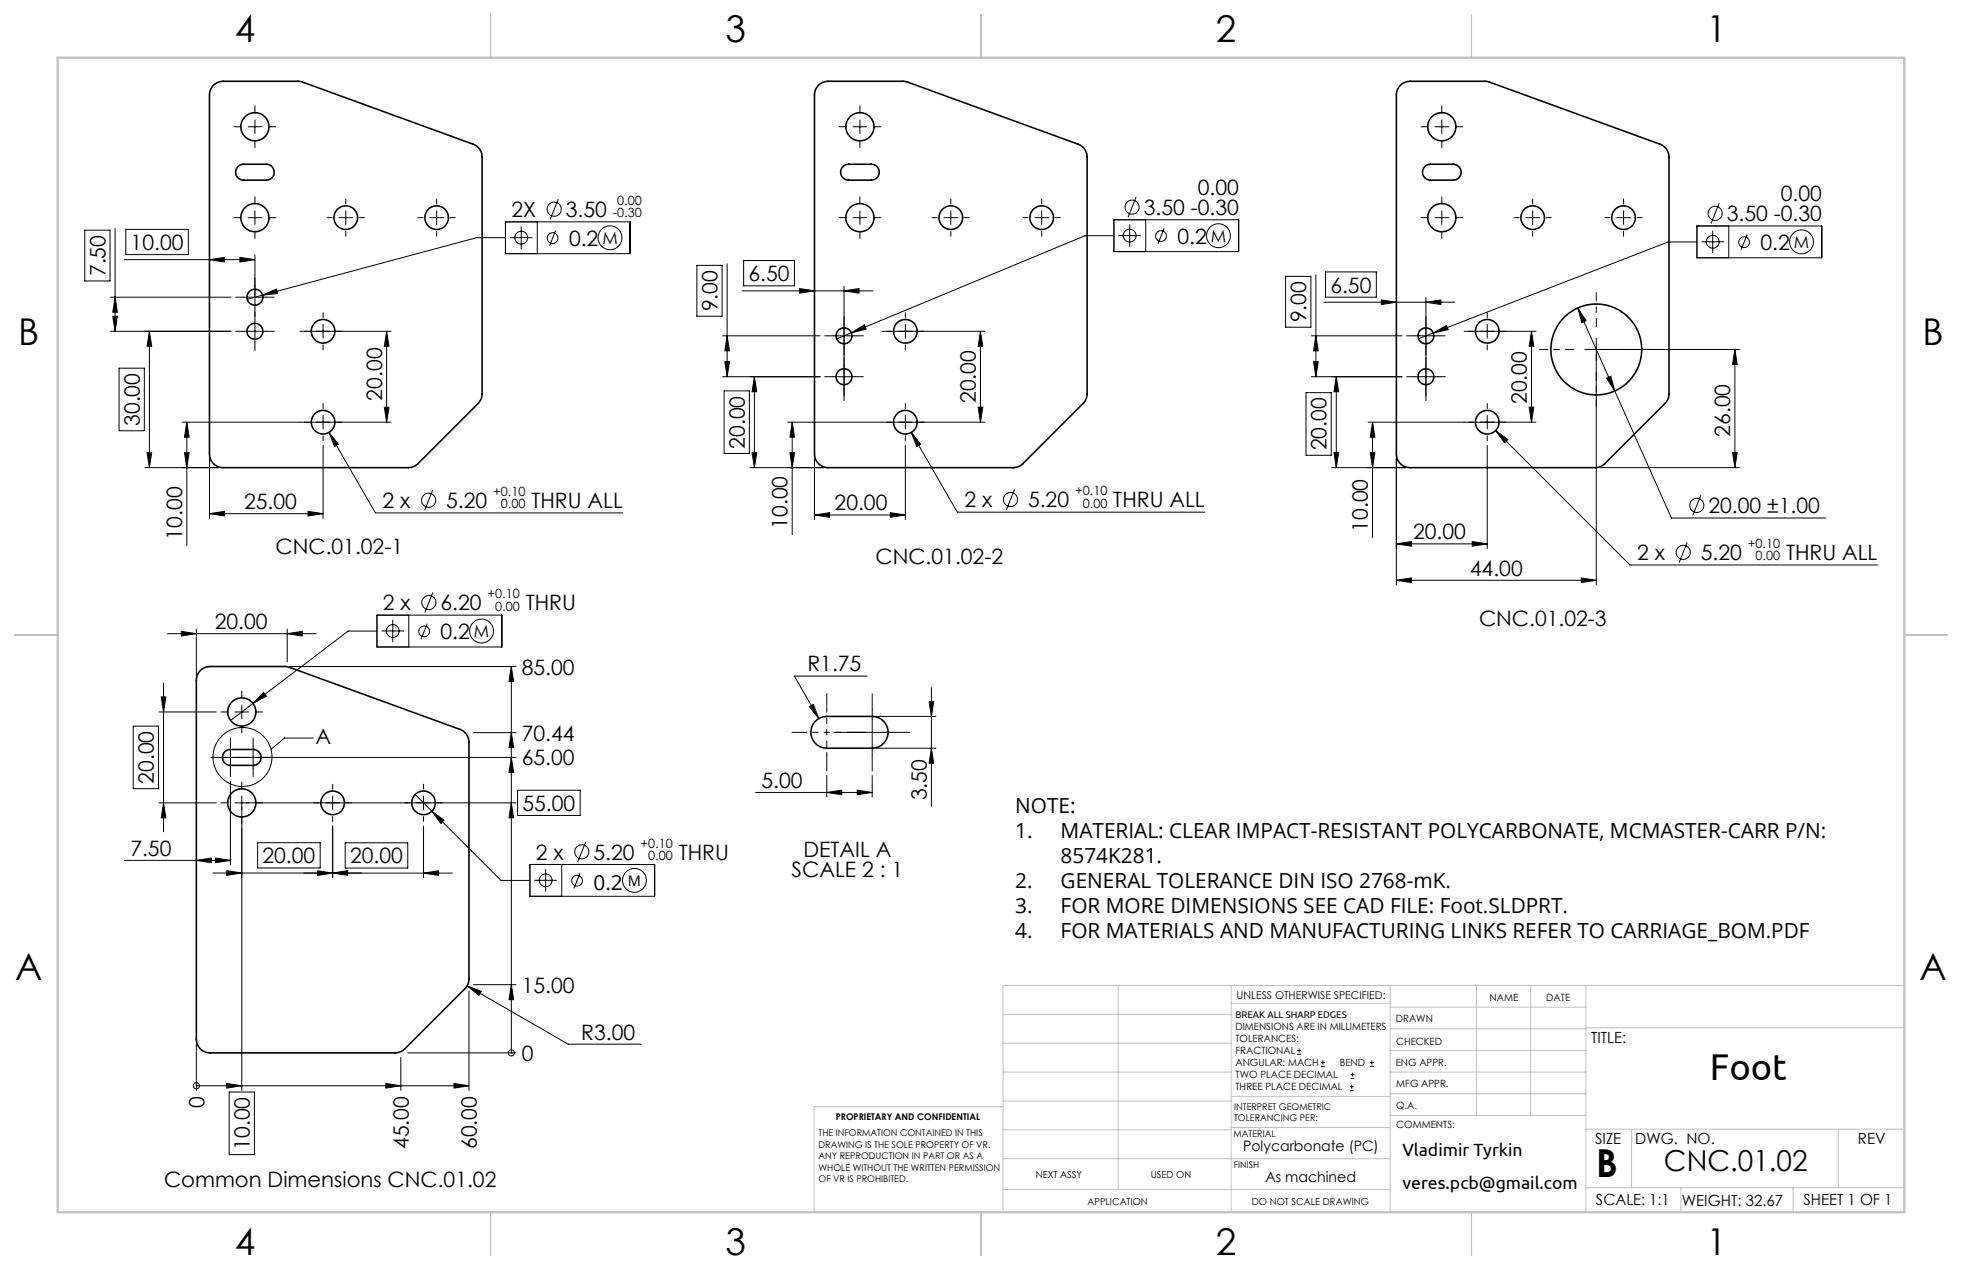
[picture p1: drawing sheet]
<svg xmlns="http://www.w3.org/2000/svg" width="432mm" height="279mm" viewBox="0 0 432 279" stroke-linecap="round" stroke-linejoin="round" font-family="sans-serif">
<g fill="none" stroke="#000" stroke-width=".22">
<path d="M54.6 27.9h3M56.1 26.4v3M187.8 27.9h3M189.3 26.4v3M315.8 27.9h3M317.3 26.4v3M18.7 50.6h5.5v11.2h-5.5zM25.3 50.3v22.6M27.3 57.1h28.8M27.7 50.5h13.8v5.5h-13.8zM46.1 57.1l3.3-.5v1zM52.8 56.6l3.3 .5-3.3 .5z"/>
<path d="M54.6 47.9h3M56.1 56.1v11.8M56.1 46.4v3M74.6 47.9h3M76.1 46.4v3M94.6 47.9h3M96.1 46.4v3M111.2 52.3h-6.3l-47.1 12.6M111.2 48.8h27.5v7h-27.5zM112.2 52.3h5M114.7 49.8v5M118.2 48.8v7"/>
<path d="M122.3 50.7l-1.4 3.4M122.9 43.8l-1.8 4.4M153.4 58.4h5.5v11.2h-5.5zM160 58v24.9M163.7 57.3h11.1v5.6h-11.1zM187.8 47.9h3M189.3 46.4v3M207.8 47.9h3M209.3 46.4v3M227.8 47.9h3M229.3 46.4v3M245.1 51.9h-6.3l-54.7 22.7"/>
<path d="M245.1 48.4h27.5v7h-27.5zM246.1 51.8h5M248.6 49.4v4.9M250 43.4l-1.7 4.4M252.1 48.4v7M256.2 50.2l-1.4 3.4M291.7 59.8h11.2v5.6h-11.2zM315.8 47.9h3M317.3 46.4v3M335.8 47.9h3M337.3 46.4v3M355.8 47.9h3"/>
<path d="M357.3 46.4v3M373.5 49.7h27.4v7h-27.4zM373.5 53.2h-6.4l-54.9 21.3M374.5 53.2h4.9M376.9 50.7v5M378.4 44.7l-1.8 4.5M380.5 49.7v7M384.5 51.6l-1.3 3.4M24.3 72.9h26.6M24.3 65.4h26.6M24.8 69.6h1l-.5 3.3zM25.3 65.4l.5 3.3h-1z"/>
<path d="M32.9 72.9v30M32.9 72.9l.5 3.3h-1zM53.6 72.9h5M53.6 65.4h5M56.1 70.4v5M57.8 64.9l3-1.3 .3 1zM57.8 64.9l-3.4 .9M66 72.9h20.1M71.1 71.4v3M85.1 72.9v20M85.1 72.9l.5 3.3h-1zM159 73.9h21.5"/>
<path d="M159.5 79.6h1l-.5 3.3zM160 73.9l.5 3.3h-1zM163.3 64h28.8M176 63.5l3.3 .5-3.3 .5zM183.3 73.9h5M185.8 63v25.1M185.8 64l3.3-.5v1zM187.4 73.2l2.8-1.7 .4 .9zM194.2 72.9h22.6M199.3 71.4v3M215.8 72.9v20M215.8 72.9l.5 3.3h-1z"/>
<path d="M282.9 60.8h5.6v11.2h-5.6zM288.6 73.9h20M289.1 79.6h1l-.5 3.3zM289.6 60.4v22.5M289.6 73.9l.5 3.3h-1zM291.4 66.5h28.8M304 66l3.3 .5-3.3 .5zM311.3 73.9h5M313.8 65.5v22.6M313.8 66.5l3.3-.5v1zM315.4 73.3l2.9-1.7 .4 .9zM322.2 72.9h15.9"/>
<path d="M327.3 71.4v3M337.1 72.9v20M337.1 72.9l.5 3.3h-1.1zM347.2 67.8l1.9 2.8-1 .4zM347.2 67.8l20.6 46.2h34M351.3 74.4v54.3M381.8 76.9l.5 3.3h-1zM381.8 76.9v26M382.8 76.9h-34M26.2 81h5.6v13.8h-5.6zM32.4 99.6h1l-.5 3.3zM40.1 92.9h46"/>
<path d="M40.6 99.6h1l-.5 3.3zM41.1 92.9l.5 3.3h-1zM41.1 92.9v27.1M71.1 98v16M71.1 91.4v3M72.4 95.1l2.1 2.6-.9 .5zM72.4 95.1l10.2 17.7h54.5M84.6 89.6h1l-.5 3.3zM159 82.9h21.5M159.4 86h5.5v13.8h-5.5zM165.5 99.6h1l-.5 3.3zM166 82.9v20"/>
<path d="M166 82.9l.5 3.3h-1zM173.3 92.9h43.5M173.8 99.6h1.1l-.6 3.3zM174.3 92.9v24.7M174.3 92.9l.6 3.3h-1.1zM183.3 82.9h5M199.3 98v16.3M199.3 91.4v3M200.6 95.1l2 2.6-.8 .5zM200.6 95.1l10.1 17.6h54.4M215.3 89.6h1l-.5 3.3zM287.4 86.4h5.6v13.8h-5.6z"/>
<path d="M288.6 82.9h20M293.6 99.6h1l-.5 3.3zM294.1 82.9v20M294.1 82.9l.5 3.3h-1zM301.1 92.9h37M301.6 99.6h1l-.5 3.3zM302.1 92.9l.5 3.3h-1zM302.1 92.9v25.4M311.3 82.9h5M327.3 98v22.7M327.3 91.4v3M329.2 94.7l2.6 2-.7 .7z"/>
<path d="M329.2 94.7l29.5 29.6h54.5M336.5 89.6h1.1l-.5 3.3zM353.6 83.2l.9-.4 .9 3.2zM381.3 99.6h1l-.5 3.3zM31.9 102.9h16.2M46.1 100.9v13.1M46.1 113h25M46.1 113l3.3-.5v1zM67.8 112.5l3.3 .5-3.3 .5zM95.2 107.8l-1.8 4.5M165 102.9h16.3M179.3 113.3l3.3-.5v1z"/>
<path d="M179.3 100.9v13.4M179.3 113.3h20M196 112.8l3.3 .5-3.3 .5zM223.3 107.7l-1.8 4.4M293.1 102.9h16.2M307.3 100.9v27.8M307.3 119.7h20M307.3 119.7l3.3-.6v1.1zM324 119.1l3.3 .6-3.3 .5zM352.1 102.9h30.7M371.3 119.3l-1.7 4.4M374.3 109l-1.8 4.4"/>
<path d="M36.9 139.4h32.7M39.9 138.9l3.3 .5-3.3 .5zM43.2 138.4v10.2M63.2 138.4v7.2M63.2 139.4l3.3-.5v1zM83 135.3h27.4v7h-27.4zM83 138.8h-6.4l-25.9 19.7M84 138.8h4.9M86.4 136.3v5M90 135.3v7M94 137.2l-1.3 3.4M95.3 130.3l-1.8 4.5"/>
<path d="M307.3 127.7h44M307.3 127.7l3.3-.5v1zM348 127.2l3.3 .5-3.3 .5zM29.3 159.7h5.6v13.8h-5.6zM35 156.6h12.6M35.5 153.3h1l-.5 3.3zM36 150.3v32.7M51.7 156.6h3M53.2 155.1v3M58 152.4l.6 .8-2.9 1.6zM63.7 146.6h49.8M112.5 146.6l.5 3.3h-1z"/>
<path d="M112.5 146.6v85M178.1 155.5l.9-.5 1.2 3.1zM190.9 148.7h-16.1l5.4 9.4M192 156.1v10M193 157.6h13M204.5 154.3h1l-.5 3.3zM205 151.3v26.1M35 176.6h12.6M36 176.6l.5 3.3h-1zM50.7 171.9v18.4M53.2 175.1v64.8M55.7 164.1v5"/>
<path d="M68.9 162.4h-6.3l-3 2.5M73.2 175.1v3M91.4 174.8l18.9 18.9h6.3M93.2 175.1v3M95.1 178.5l2.6 1.9-.7 .8zM104.2 161.2h9.3M112.5 166.6l.5 3.3h-1zM112.5 161.2l.5 3.3h-1zM112.5 176.6l.5 3.3h-1zM113.5 176.6h-61.8M113.5 166.6h-60.3M113.9 173.9h13.8v5.5h-13.8z"/>
<path d="M166.3 174.3h25.7M182 170.6v4.7M182 174.3l3.3-.5v1zM187 161.1h10M188.7 173.8l3.3 .5-3.3 .5zM192 170.6v4.7M193 164.6h13M205 164.6l.5 3.3h-1zM27.4 189.3h23.3M43.2 189.3l3.3-.5v1zM46.9 192.1h52.7M47.4 188.8l3.3 .5-3.3 .5z"/>
<path d="M49.9 191.6l3.3 .5-3.3 .5zM56.7 185.4h13.8v5.6h-13.8zM69.9 191.6l3.3 .5-3.3 .5zM73.2 181.7v11.4M73.2 192.1l3.3-.5v1zM76 185.4h13.7v5.6h-13.7zM93.2 192.1l3.3-.5v1zM93.2 181.7v11.4M116.6 190.2h27.5v7h-27.5zM117.6 193.7h5M120.1 191.2v4.9M123.6 190.2v7"/>
<path d="M127.7 192.1l-1.4 3.3M128.9 185.2l-1.8 4.4M102.8 216.9l3.1 1.2-.5 .9zM102.8 216.9l22.2 12.8h16.1M103.2 218v21.9M104.2 216.6h9.3M112.5 216.6l.5 3.3h-1zM43.2 238.9h.1M43.2 229.6v10.3M43.2 238.9h60M49.9 238.4l3.3 .5-3.3 .5zM84.9 238.4l3.3 .5-3.3 .5z"/>
<path d="M88.2 232.6v7.3M89.8 231.6h23.7M99.9 238.4l3.3 .5-3.3 .5zM112.5 231.6h.1M285.5 231.9h.8M285.5 231.1h.8M285.9 230.7v.8M290.7 234.6h.9M290.7 233.8h.9M291.1 233.3v.9M297.1 239.9h.8M297.1 239.1h.8"/>
<path d="M297.2 237.3h.9M297.2 236.4h.9M297.5 238.6v.9M297.6 236v.8M301.5 234.6h.8M301.5 233.8h.8M301.9 233.3v.9M50.4 240.2h5.6v13.8h-5.6z"/>
<circle cx="114.7" cy="52.3" r="1.41"/>
<circle cx="121.6" cy="52.4" r="1.18"/>
<circle cx="122" cy="46" r="1.56"/>
<circle cx="134.3" cy="52.3" r="2.62"/>
<circle cx="248.6" cy="51.8" r="1.41"/>
<circle cx="249.2" cy="45.6" r="1.56"/>
<circle cx="255.5" cy="51.9" r="1.18"/>
<circle cx="268.2" cy="51.9" r="2.62"/>
<circle cx="376.9" cy="53.2" r="1.41"/>
<circle cx="377.5" cy="46.9" r="1.56"/>
<circle cx="383.8" cy="53.3" r="1.18"/>
<circle cx="396.5" cy="53.2" r="2.63"/>
<circle cx="94.3" cy="110.1" r="1.56"/>
<circle cx="222.4" cy="109.9" r="1.56"/>
<circle cx="373.4" cy="111.2" r="1.56"/>
<circle cx="86.4" cy="138.8" r="1.41"/>
<circle cx="93.3" cy="138.9" r="1.18"/>
<circle cx="94.4" cy="132.6" r="1.56"/>
<circle cx="106" cy="138.8" r="2.62"/>
<circle cx="370.4" cy="121.5" r="1.56"/>
<circle cx="53.4" cy="166.5" r="6.5"/>
<circle cx="120.1" cy="193.7" r="1.41"/>
<circle cx="127" cy="193.8" r="1.18"/>
<circle cx="128" cy="187.4" r="1.56"/>
<circle cx="139.6" cy="193.7" r="2.63"/>
<circle cx="43.2" cy="238.9" r=".68"/>
<circle cx="112.5" cy="231.6" r=".68"/>
</g>
<g fill="none" stroke="#000" stroke-width=".22" stroke-dasharray="15.2 1.3 1.3 1.3">
<path d="M53.1 27.9h-1.6M56.1 24.9v-1.6M56.1 30.9v1.6M59.1 27.9h1.6M186.3 27.9h-1.6M189.3 24.9v-1.6M189.3 30.9v1.6M192.3 27.9h1.6M314.3 27.9h-1.6M317.3 24.9v-1.6M317.3 30.9v1.6M320.3 27.9h1.6"/>
<path d="M53.1 47.9h-1.6M56.1 44.9v-1.6M56.1 50.9v1.6M59.1 47.9h1.6M73.1 47.9h-1.1M76.1 44.9v-1.1M76.1 50.9v1.1M79.1 47.9h1.1M93.1 47.9h-1.1M96.1 44.9v-1.1M96.1 50.9v1.1M99.1 47.9h1.1"/>
<path d="M186.3 47.9h-1.6M189.3 44.9v-1.6M189.3 50.9v1.6M192.3 47.9h1.6M206.3 47.9h-1.1M209.3 44.9v-1.1M209.3 50.9v1.1M212.3 47.9h1.1M226.3 47.9h-1.1M229.3 44.9v-1.1M229.3 50.9v1.1M232.3 47.9h1.1"/>
<path d="M314.3 47.9h-1.6M317.3 44.9v-1.6M317.3 50.9v1.6M320.3 47.9h1.6M334.3 47.9h-1.1M337.3 44.9v-1.1M337.3 50.9v1.1M340.3 47.9h1.1M354.3 47.9h-1.1M357.3 44.9v-1.1M357.3 50.9v1.1M360.3 47.9h1.1"/>
<path d="M53.6 65.4h-1.7M53.6 72.9h-1.7M56.1 62.9v-1.8M56.1 67.9v1.7M56.1 70.4v-1.8M56.1 75.4v1.7M58.6 65.4h1.8M58.6 72.9h1.8M68.1 72.9h-1.1M71.1 69.9v-1.1M71.1 75.9v1.1M74.1 72.9h1.1"/>
<path d="M183.3 73.9h-1.8M185.8 71.4v-1.8M185.8 76.4v1.7M188.3 73.9h1.7M196.3 72.9h-1.1M199.3 69.9v-1.1M199.3 75.9v1.1M202.3 72.9h1.1M311.3 73.9h-1.7M313.8 71.4v-1.8M313.8 76.4v1.7M316.3 73.9h1.8"/>
<path d="M324.3 72.9h-1.1M327.3 69.9v-1.1M327.3 75.9v1.1M330.3 72.9h1.1M68.1 92.9h-1.1M71.1 89.9v-1.1M71.1 95.9v1.1M74.1 92.9h1.1M183.3 82.9h-1.8M185.8 80.4v-1.8M185.8 85.4v1.7M188.3 82.9h1.7"/>
<path d="M196.3 92.9h-1.1M199.3 89.9v-1.1M199.3 95.9v1.1M202.3 92.9h1.1M311.3 82.9h-1.7M313.8 80.4v-1.8M313.8 85.4v1.7M316.3 82.9h1.8M324.3 92.9h-1.1M327.3 89.9v-1.1M327.3 95.9v1.1M330.3 92.9h1.1"/>
<path d="M50.2 156.6h-1.6M53.2 153.6v-1.6M53.2 159.6v1.6M56.2 156.6h1.6M182 156.1v-3.5M192 156.1v-3.5M48.2 166.6h-1.7M50.2 176.6h-1.6M50.7 166.6v-2.5M50.7 166.6h-2.5M50.7 166.6v2.5M50.7 166.6h2.5"/>
<path d="M50.7 164.1v-1.7M50.7 169.1v1.8M53.2 173.6v-1.6M53.2 179.6v1.6M53.2 166.6h-1.7M53.2 166.6h1.8M55.7 164.1v-1.7M55.7 169.1v1.8M56.2 176.6h1.6M58.2 166.6h1.8M70.2 176.6h-1.1M73.2 173.6v-1.1"/>
<path d="M73.2 179.6v1.1M76.2 176.6h1.1M90.2 176.6h-1.1M93.2 173.6v-1.1M93.2 179.6v1.1M96.2 176.6h1.1M177 161.1h-2.7M182 166.1v3.5M187 161.1h-3.5M187 161.1h3.5M192 166.1v3.5M197 161.1h3.3"/>
</g>
<path d="M182 161.1v5M182 161.1h5M182 161.1v-5M182 161.1h-5" fill="none" stroke="#000" stroke-width=".22" stroke-dasharray="15.2 1.3 1.3 1.3" stroke-dashoffset="14.6"/>
<path d="M346.3 76.9h-7.5M351.3 71.9v-7.5M356.3 76.9h7.5M351.3 81.9v7.5" fill="none" stroke="#000" stroke-width=".22" stroke-dasharray="15.2 1.3 1.3 1.3" stroke-dashoffset="13.4"/>
<g fill="none" stroke="#c0c0c0" stroke-width=".22">
<path d="M246.1 216.8v44.9M271 216.8v49.9M305.9 216.8v49.9M325 216.8v28.6M336.9 216.8v28.6M349 216.8v49.9M419.1 216.8h-198.3v49.9M220.8 235.9h50.2M220.8 229.5h50.2M220.8 223.2h50.2M271 220.7h34.9M305.9 231.1h43.1"/>
<path d="M305.9 226.3h43.1M305.9 221.6h43.1M305.9 235.9h43.1M349 226.1h70.1M220.8 254.9h85.1M220.8 248.6h50.2M220.8 242.2h50.2M220.8 243.5h-41.6v23.2M271 248.1h35.1M271 241.2h35.1M305.9 240.6h43.1M306.1 245.4h42.9"/>
<path d="M349 248.4h70.1M359.1 248.4v12.9M404.6 248.4v12.9M220.8 261.7h85.1M349 261.3h70.1M369.9 261.3v5.4M394.6 261.3v5.4"/>
</g>
<path d="M107.9 3.2v9.5M215.9 3.2v9.5M323.8 3.2v9.5M3.2 139.7h9.5M419.1 139.7h9.5M107.9 266.7v9.5M215.9 266.7v9.5M323.8 266.7v9.5" fill="none" stroke="#c0c0c0" stroke-width=".25"/>
<path d="M12.7 12.7h406.4v254h-406.4z" fill="none" stroke="#c0c0c0" stroke-width=".5"/>
<g fill="#000">
<path d="M52.8 56.6l3.3 .5-3.3 .5zM46.1 57.1l3.3-.5v1zM67.8 112.5l3.3 .5-3.3 .5zM46.1 113l3.3-.5v1zM185.8 64l3.3-.5v1zM176 63.5l3.3 .5-3.3 .5zM196 112.8l3.3 .5-3.3 .5zM179.3 113.3l3.3-.5v1zM348 127.2l3.3 .5-3.3 .5zM307.3 127.7l3.3-.5v1zM313.8 66.5l3.3-.5v1zM304 66l3.3 .5-3.3 .5zM324 119.1l3.3 .6-3.3 .5zM307.3 119.7l3.3-.6v1.1zM63.2 139.4l3.3-.5v1zM39.9 138.9l3.3 .5-3.3 .5zM188.7 173.8l3.3 .5-3.3 .5zM182 174.3l3.3-.5v1z"/>
<path d="M24.8 69.6h1l-.5 3.3zM25.3 65.4l.5 3.3h-1z"/>
<path d="M32.9 72.9l.5 3.3h-1zM32.4 99.6h1l-.5 3.3zM41.1 92.9l.5 3.3h-1zM40.6 99.6h1l-.5 3.3zM166 82.9l.5 3.3h-1zM165.5 99.6h1l-.5 3.3zM174.3 92.9l.6 3.3h-1.1zM173.8 99.6h1.1l-.6 3.3zM381.8 76.9l.5 3.3h-1zM381.3 99.6h1l-.5 3.3zM294.1 82.9l.5 3.3h-1zM293.6 99.6h1l-.5 3.3zM302.1 92.9l.5 3.3h-1zM301.6 99.6h1l-.5 3.3zM49.9 238.4l3.3 .5-3.3 .5zM84.9 238.4l3.3 .5-3.3 .5zM99.9 238.4l3.3 .5-3.3 .5z"/>
<path d="M57.8 64.9l3.3-.3-.3-1zM187.4 73.2l3.2-.8-.4-.9zM347.2 67.8l.9 3.2 1-.4zM353.6 83.2l1.8 2.8-.9-3.2zM315.4 73.3l3.3-.8-.4-.9zM58 152.4l-2.3 2.4 2.9-1.6zM95.1 178.5l1.9 2.7 .7-.8zM112.5 166.6l.5 3.3h-1zM112.5 161.2l.5 3.3h-1zM112.5 216.6l.5 3.3h-1zM112.5 146.6l.5 3.3h-1zM112.5 176.6l.5 3.3h-1z"/>
<path d="M72.4 95.1l1.2 3.1 .9-.5zM200.6 95.1l1.2 3.1 .8-.5zM329.2 94.7l1.9 2.7 .7-.7zM102.8 216.9l2.6 2.1 .5-.9zM178.1 155.5l2.1 2.6-1.2-3.1z"/>
<path d="M84.6 89.6h1l-.5 3.3zM85.1 72.9l.5 3.3h-1zM215.3 89.6h1l-.5 3.3zM215.8 72.9l.5 3.3h-1zM336.5 89.6h1.1l-.5 3.3zM337.1 72.9l.5 3.3h-1.1zM205 164.6l.5 3.3h-1zM204.5 154.3h1l-.5 3.3z"/>
<path d="M159.5 79.6h1l-.5 3.3zM160 73.9l.5 3.3h-1zM289.1 79.6h1l-.5 3.3zM289.6 73.9l.5 3.3h-1z"/>
<path d="M36 176.6l.5 3.3h-1zM35.5 153.3h1l-.5 3.3z"/>
<path d="M47.4 188.8l3.3 .5-3.3 .5zM43.2 189.3l3.3-.5v1z"/>
<path d="M73.2 192.1l3.3-.5v1zM49.9 191.6l3.3 .5-3.3 .5z"/>
<path d="M69.9 191.6l3.3 .5-3.3 .5zM93.2 192.1l3.3-.5v1z"/>
</g>
<g fill="none" stroke="#000" stroke-width=".35">
<path d="M47 18.8l.7-.6 1.4-.3 17.1 .1 37.9 13.7a3 3 0 0 1 2 2.8v52.1a3 3 0 0 1-.9 2.2l-13.2 13.2a3 3 0 0 1-2.1 .9h-40.8a3 3 0 0 1-3-3v-79l.1-.9zM180.1 18.8l.8-.6 1.4-.3 17.1 .1 37.9 13.7a3 3 0 0 1 2 2.8v52.1a3 3 0 0 1-.9 2.2l-13.3 13.2a3 3 0 0 1-2.1 .9h-40.7a3 3 0 0 1-3-3v-79l.1-.9zM308.2 18.8l.8-.6 1.3-.3 17.1 .1 37.9 13.7a3 3 0 0 1 2 2.8v52.1a3 3 0 0 1-.9 2.2l-13.2 13.2a3 3 0 0 1-2.1 .9h-40.8a3 3 0 0 1-3-3v-79l.3-1.4zM52.3 36.7l.6-.4 .7-.2h5a1.75 1.75 0 0 1 1.8 1.8 1.75 1.75 0 0 1-1.8 1.7h-5a1.75 1.75 0 0 1-1.6-1 1.75 1.75 0 0 1 .3-1.9zM185.5 36.7l.5-.4 .8-.2h5a1.75 1.75 0 0 1 1.7 1.8 1.75 1.75 0 0 1-1.7 1.7h-5a1.75 1.75 0 0 1-1.6-1 1.75 1.75 0 0 1 .3-1.9zM313.5 36.7l.6-.4 .7-.2h5a1.75 1.75 0 0 1 1.8 1.8 1.75 1.75 0 0 1-1.8 1.7h-5a1.75 1.75 0 0 1-1.6-1 1.75 1.75 0 0 1 .3-1.9zM44.1 147.5l.8-.5 1.3-.4 17.1 .1 37.9 13.8a3 3 0 0 1 2 2.8v52.1a3 3 0 0 1-.9 2.1l-13.2 13.3a3 3 0 0 1-2.1 .8h-40.8a3 3 0 0 1-3-3v-79l.2-.9zM179.4 158.8a3.5 3.5 0 0 1 2.6-1.2h10a3.5 3.5 0 0 1 3.5 3.5 3.5 3.5 0 0 1-3.5 3.5h-10a3.5 3.5 0 0 1-3.2-2.1 3.5 3.5 0 0 1 .6-3.7zM49.4 165.5l.6-.5 .7-.1h5a1.75 1.75 0 0 1 1.8 1.7 1.75 1.75 0 0 1-1.8 1.8h-5a1.75 1.75 0 0 1-1.6-1.1 1.75 1.75 0 0 1 .3-1.8z"/>
<circle cx="56.1" cy="27.9" r="3.1"/>
<circle cx="189.3" cy="27.9" r="3.1"/>
<circle cx="317.3" cy="27.9" r="3.1"/>
<circle cx="56.1" cy="47.9" r="3.1"/>
<circle cx="76.1" cy="47.9" r="2.6"/>
<circle cx="96.1" cy="47.9" r="2.6"/>
<circle cx="189.3" cy="47.9" r="3.1"/>
<circle cx="209.3" cy="47.9" r="2.6"/>
<circle cx="229.3" cy="47.9" r="2.6"/>
<circle cx="317.3" cy="47.9" r="3.1"/>
<circle cx="337.3" cy="47.9" r="2.6"/>
<circle cx="357.3" cy="47.9" r="2.6"/>
<circle cx="56.1" cy="72.9" r="1.75"/>
<circle cx="56.1" cy="65.4" r="1.75"/>
<circle cx="71.1" cy="72.9" r="2.6"/>
<circle cx="185.8" cy="73.9" r="1.75"/>
<circle cx="199.3" cy="72.9" r="2.6"/>
<circle cx="313.8" cy="73.9" r="1.75"/>
<circle cx="327.3" cy="72.9" r="2.6"/>
<circle cx="351.3" cy="76.9" r="10"/>
<circle cx="71.1" cy="92.9" r="2.6"/>
<circle cx="185.8" cy="82.9" r="1.75"/>
<circle cx="199.3" cy="92.9" r="2.6"/>
<circle cx="313.8" cy="82.9" r="1.75"/>
<circle cx="327.3" cy="92.9" r="2.6"/>
<circle cx="53.2" cy="156.6" r="3.1"/>
<circle cx="53.2" cy="176.6" r="3.1"/>
<circle cx="73.2" cy="176.6" r="2.6"/>
<circle cx="93.2" cy="176.6" r="2.6"/>
</g>
<text font-size="8.5" x="351.3" y="259">B</text>
<text font-size="8.2" x="376.3" y="237.7">Foot</text>
<g font-size="8.1">
<text x="51.7" y="9.3">4</text>
<text x="159.7" y="9.3">3</text>
<text x="267.6" y="9.3">2</text>
<text x="375.6" y="9.3">1</text>
<text x="4" y="76">B</text>
<text x="423.1" y="76">B</text>
<text x="3.3" y="215.7">A</text>
<text x="422.4" y="215.7">A</text>
<text x="51.7" y="276">4</text>
<text x="159.7" y="276">3</text>
<text x="267.6" y="276">2</text>
<text x="375.6" y="276">1</text>
</g>
<text font-size="6.3" x="366.2" y="257.6">CNC.01.02</text>
<g font-size="4.7">
<text x="112.5" y="47.7">2X</text>
<text x="124.5" y="47.7">3.50</text>
<text x="251.7" y="47.3">3.50 -0.30</text>
<text x="263.6" y="42.8">0.00</text>
<text x="391.9" y="44.2">0.00</text>
<text x="259.1" y="53.6">0.2</text>
<text x="380" y="48.6">3.50 -0.30</text>
<text x="28.8" y="55">10.00</text>
<text x="125.2" y="54.1">0.2</text>
<text x="387.5" y="55">0.2</text>
<text x="23.2" y="60.8" transform="rotate(-90 23.2 60.8)">7.50</text>
<text x="164.7" y="61.9">6.50</text>
<text x="292.8" y="64.4">6.50</text>
<text x="157.9" y="68.5" transform="rotate(-90 157.9 68.5)">9.00</text>
<text x="287.5" y="70.9" transform="rotate(-90 287.5 70.9)">9.00</text>
<text x="84.1" y="88.1" transform="rotate(-90 84.1 88.1)">20.00</text>
<text x="214.8" y="88.7" transform="rotate(-90 214.8 88.7)">20.00</text>
<text x="336" y="88.9" transform="rotate(-90 336 88.9)">20.00</text>
<text x="30.8" y="93.7" transform="rotate(-90 30.8 93.7)">30.00</text>
<text x="163.9" y="98.7" transform="rotate(-90 163.9 98.7)">20.00</text>
<text x="292" y="99.1" transform="rotate(-90 292 99.1)">20.00</text>
<text x="380.8" y="96.1" transform="rotate(-90 380.8 96.1)">26.00</text>
<text x="53.7" y="112">25.00</text>
<text x="84.2" y="111.8">2 x</text>
<text x="98.2" y="111.8">5.20</text>
<text x="117" y="111.8">THRU ALL</text>
<text x="183.7" y="112.3">20.00</text>
<text x="212.3" y="111.6">2 x</text>
<text x="226.3" y="111.6">5.20</text>
<text x="245" y="111.6">THRU ALL</text>
<text x="376" y="112.9">20.00 ±1.00</text>
<text x="40.1" y="118.7" transform="rotate(-90 40.1 118.7)">10.00</text>
<text x="173.3" y="116.3" transform="rotate(-90 173.3 116.3)">10.00</text>
<text x="301.1" y="117" transform="rotate(-90 301.1 117)">10.00</text>
<text x="311" y="118.6">20.00</text>
<text x="60.6" y="121.8">CNC.01.02-1</text>
<text x="192.7" y="124.1">CNC.01.02-2</text>
<text x="360.3" y="123.2">2 x</text>
<text x="374.3" y="123.2">5.20</text>
<text x="393.1" y="123.2">THRU ALL</text>
<text x="323.5" y="126.6">44.00</text>
<text x="84.3" y="134.3">2 x</text>
<text x="97" y="134.3">6.20</text>
<text x="115.7" y="134.3">THRU</text>
<text x="325.5" y="137.7">CNC.01.02-3</text>
<text x="47.2" y="138.4">20.00</text>
<text x="97" y="140.6">0.2</text>
<text x="114.8" y="148.4">85.00</text>
<text x="177.7" y="147.7">R1.75</text>
<text x="69.4" y="163.7">A</text>
<text x="114.8" y="163">70.44</text>
<text x="33.9" y="172.4" transform="rotate(-90 33.9 172.4)">20.00</text>
<text x="114.8" y="168.4">65.00</text>
<text x="167.6" y="173.3">5.00</text>
<text x="115" y="178.4">55.00</text>
<text x="204" y="176.1" transform="rotate(-90 204 176.1)">3.50</text>
<text x="28.7" y="188.3">7.50</text>
<text x="57.8" y="189.9">20.00</text>
<text x="77" y="190">20.00</text>
<text x="117.9" y="189.1">2 x</text>
<text x="130.6" y="189.1">5.20</text>
<text x="149.4" y="189.1">THRU</text>
<text x="176.8" y="188.5">DETAIL A</text>
<text x="174.2" y="193">SCALE 2 : 1</text>
<text x="114.8" y="218.4">15.00</text>
<text x="114.8" y="233.4">0</text>
<text x="127.9" y="228.7">R3.00</text>
<text x="45" y="243.8" transform="rotate(-90 45 243.8)">0</text>
<text x="55" y="252.9" transform="rotate(-90 55 252.9)">10.00</text>
<text x="90" y="252.8" transform="rotate(-90 90 252.8)">45.00</text>
<text x="105" y="252.8" transform="rotate(-90 105 252.8)">60.00</text>
<text x="36.1" y="261.1">Common Dimensions CNC.01.02</text>
</g>
<g font-size="4.6">
<text x="223.4" y="178.8">NOTE:</text>
<text x="223.4" y="184.3">1.</text>
<text x="233.4" y="184.3">MATERIAL: CLEAR IMPACT-RESISTANT POLYCARBONATE, MCMASTER-CARR P/N:</text>
<text x="233.4" y="189.8">8574K281.</text>
<text x="130.6" y="195.7">0.2</text>
<text x="223.4" y="195.3">2.</text>
<text x="233.4" y="195.3">GENERAL TOLERANCE DIN ISO 2768-mK.</text>
<text x="223.4" y="200.8">3.</text>
<text x="233.4" y="200.8">FOR MORE DIMENSIONS SEE CAD FILE: Foot.SLDPRT.</text>
<text x="223.4" y="206.3">4.</text>
<text x="233.4" y="206.3">FOR MATERIALS AND MANUFACTURING LINKS REFER TO CARRIAGE_BOM.PDF</text>
</g>
<g font-size="3.9">
<text x="308.6" y="254.3">Vladimir Tyrkin</text>
<text x="308.6" y="261.6">veres.pcb@gmail.com</text>
</g>
<g font-size="3.7">
<text x="132.6" y="53.6">M</text>
<text x="266.5" y="53.2">M</text>
<text x="394.8" y="54.5">M</text>
<text x="104.3" y="140.1">M</text>
</g>
<g font-size="3.4">
<text x="350.2" y="229.5">TITLE:</text>
<text x="351.1" y="251.6">SIZE</text>
<text x="359.9" y="251.6">DWG. NO.</text>
<text x="408.9" y="251.7">REV</text>
<text x="351.2" y="265.2">SCALE: 1:1</text>
<text x="370.1" y="265.3">WEIGHT: 32.67</text>
<text x="396.9" y="265.2">SHEET 1 OF 1</text>
</g>
<g font-size="3.2">
<text x="138.2" y="195">M</text>
<text x="273.6" y="253.3">Polycarbonate (PC)</text>
<text x="278.5" y="260.1">As machined</text>
</g>
<g font-size="2.8">
<text x="134.9" y="47.8">-0.30</text>
<text x="135.8" y="45.1">0.00</text>
<text x="108.5" y="109.1">+0.10</text>
<text x="110.2" y="111.8">0.00</text>
<text x="236.6" y="108.9">+0.10</text>
<text x="238.3" y="111.7">0.00</text>
<text x="384.6" y="120.6">+0.10</text>
<text x="386.3" y="123.3">0.00</text>
<text x="107.3" y="131.6">+0.10</text>
<text x="109" y="134.3">0.00</text>
<text x="140.9" y="186.5">+0.10</text>
<text x="142.6" y="189.2">0.00</text>
</g>
<text font-size="2.4" x="272.2" y="219.7">UNLESS OTHERWISE SPECIFIED:</text>
<g font-size="2.2">
<text x="327.8" y="220.1">NAME</text>
<text x="340.3" y="220.2">DATE</text>
<text x="271.9" y="226.6">DIMENSIONS ARE IN MILLIMETERS</text>
<text x="307.2" y="224.9">DRAWN</text>
<text x="271.9" y="229.3">TOLERANCES:</text>
<text x="271.9" y="231.9">FRACTIONAL</text>
<text x="307.3" y="229.8">CHECKED</text>
<text x="271.9" y="234.6">ANGULAR: MACH</text>
<text x="271.9" y="237.2">TWO PLACE DECIMAL</text>
<text x="271.9" y="239.9">THREE PLACE DECIMAL</text>
<text x="294.9" y="234.6">BEND</text>
<text x="307.2" y="234.5">ENG APPR.</text>
<text x="307.3" y="239.2">MFG APPR.</text>
<text x="307.3" y="243.9">Q.A.</text>
<text x="307.3" y="248.1">COMMENTS:</text>
</g>
<g font-size="2.1">
<text x="271.9" y="224.1">BREAK ALL SHARP EDGES</text>
<text x="227.9" y="259.2">NEXT ASSY</text>
<text x="253.3" y="259.2">USED ON</text>
<text x="239.3" y="265">APPLICATION</text>
<text x="275.5" y="265.1">DO NOT SCALE DRAWING</text>
</g>
<g font-size="2">
<text x="271.6" y="244.1">INTERPRET GEOMETRIC</text>
<text x="180.2" y="250">THE INFORMATION CONTAINED IN THIS</text>
<text x="183.9" y="246.4">PROPRIETARY AND CONFIDENTIAL</text>
<text x="271.5" y="250.2">MATERIAL</text>
<text x="271.6" y="246.6">TOLERANCING PER:</text>
<text x="180.2" y="252.5">DRAWING IS THE SOLE PROPERTY OF VR.</text>
<text x="180.2" y="255.1">ANY REPRODUCTION IN PART OR AS A</text>
<text x="180.2" y="257.6">WHOLE WITHOUT THE WRITTEN PERMISSION</text>
<text x="271.5" y="257">FINISH</text>
<text x="180.2" y="260.1">OF VR IS PROHIBITED.</text>
</g>
</svg>
